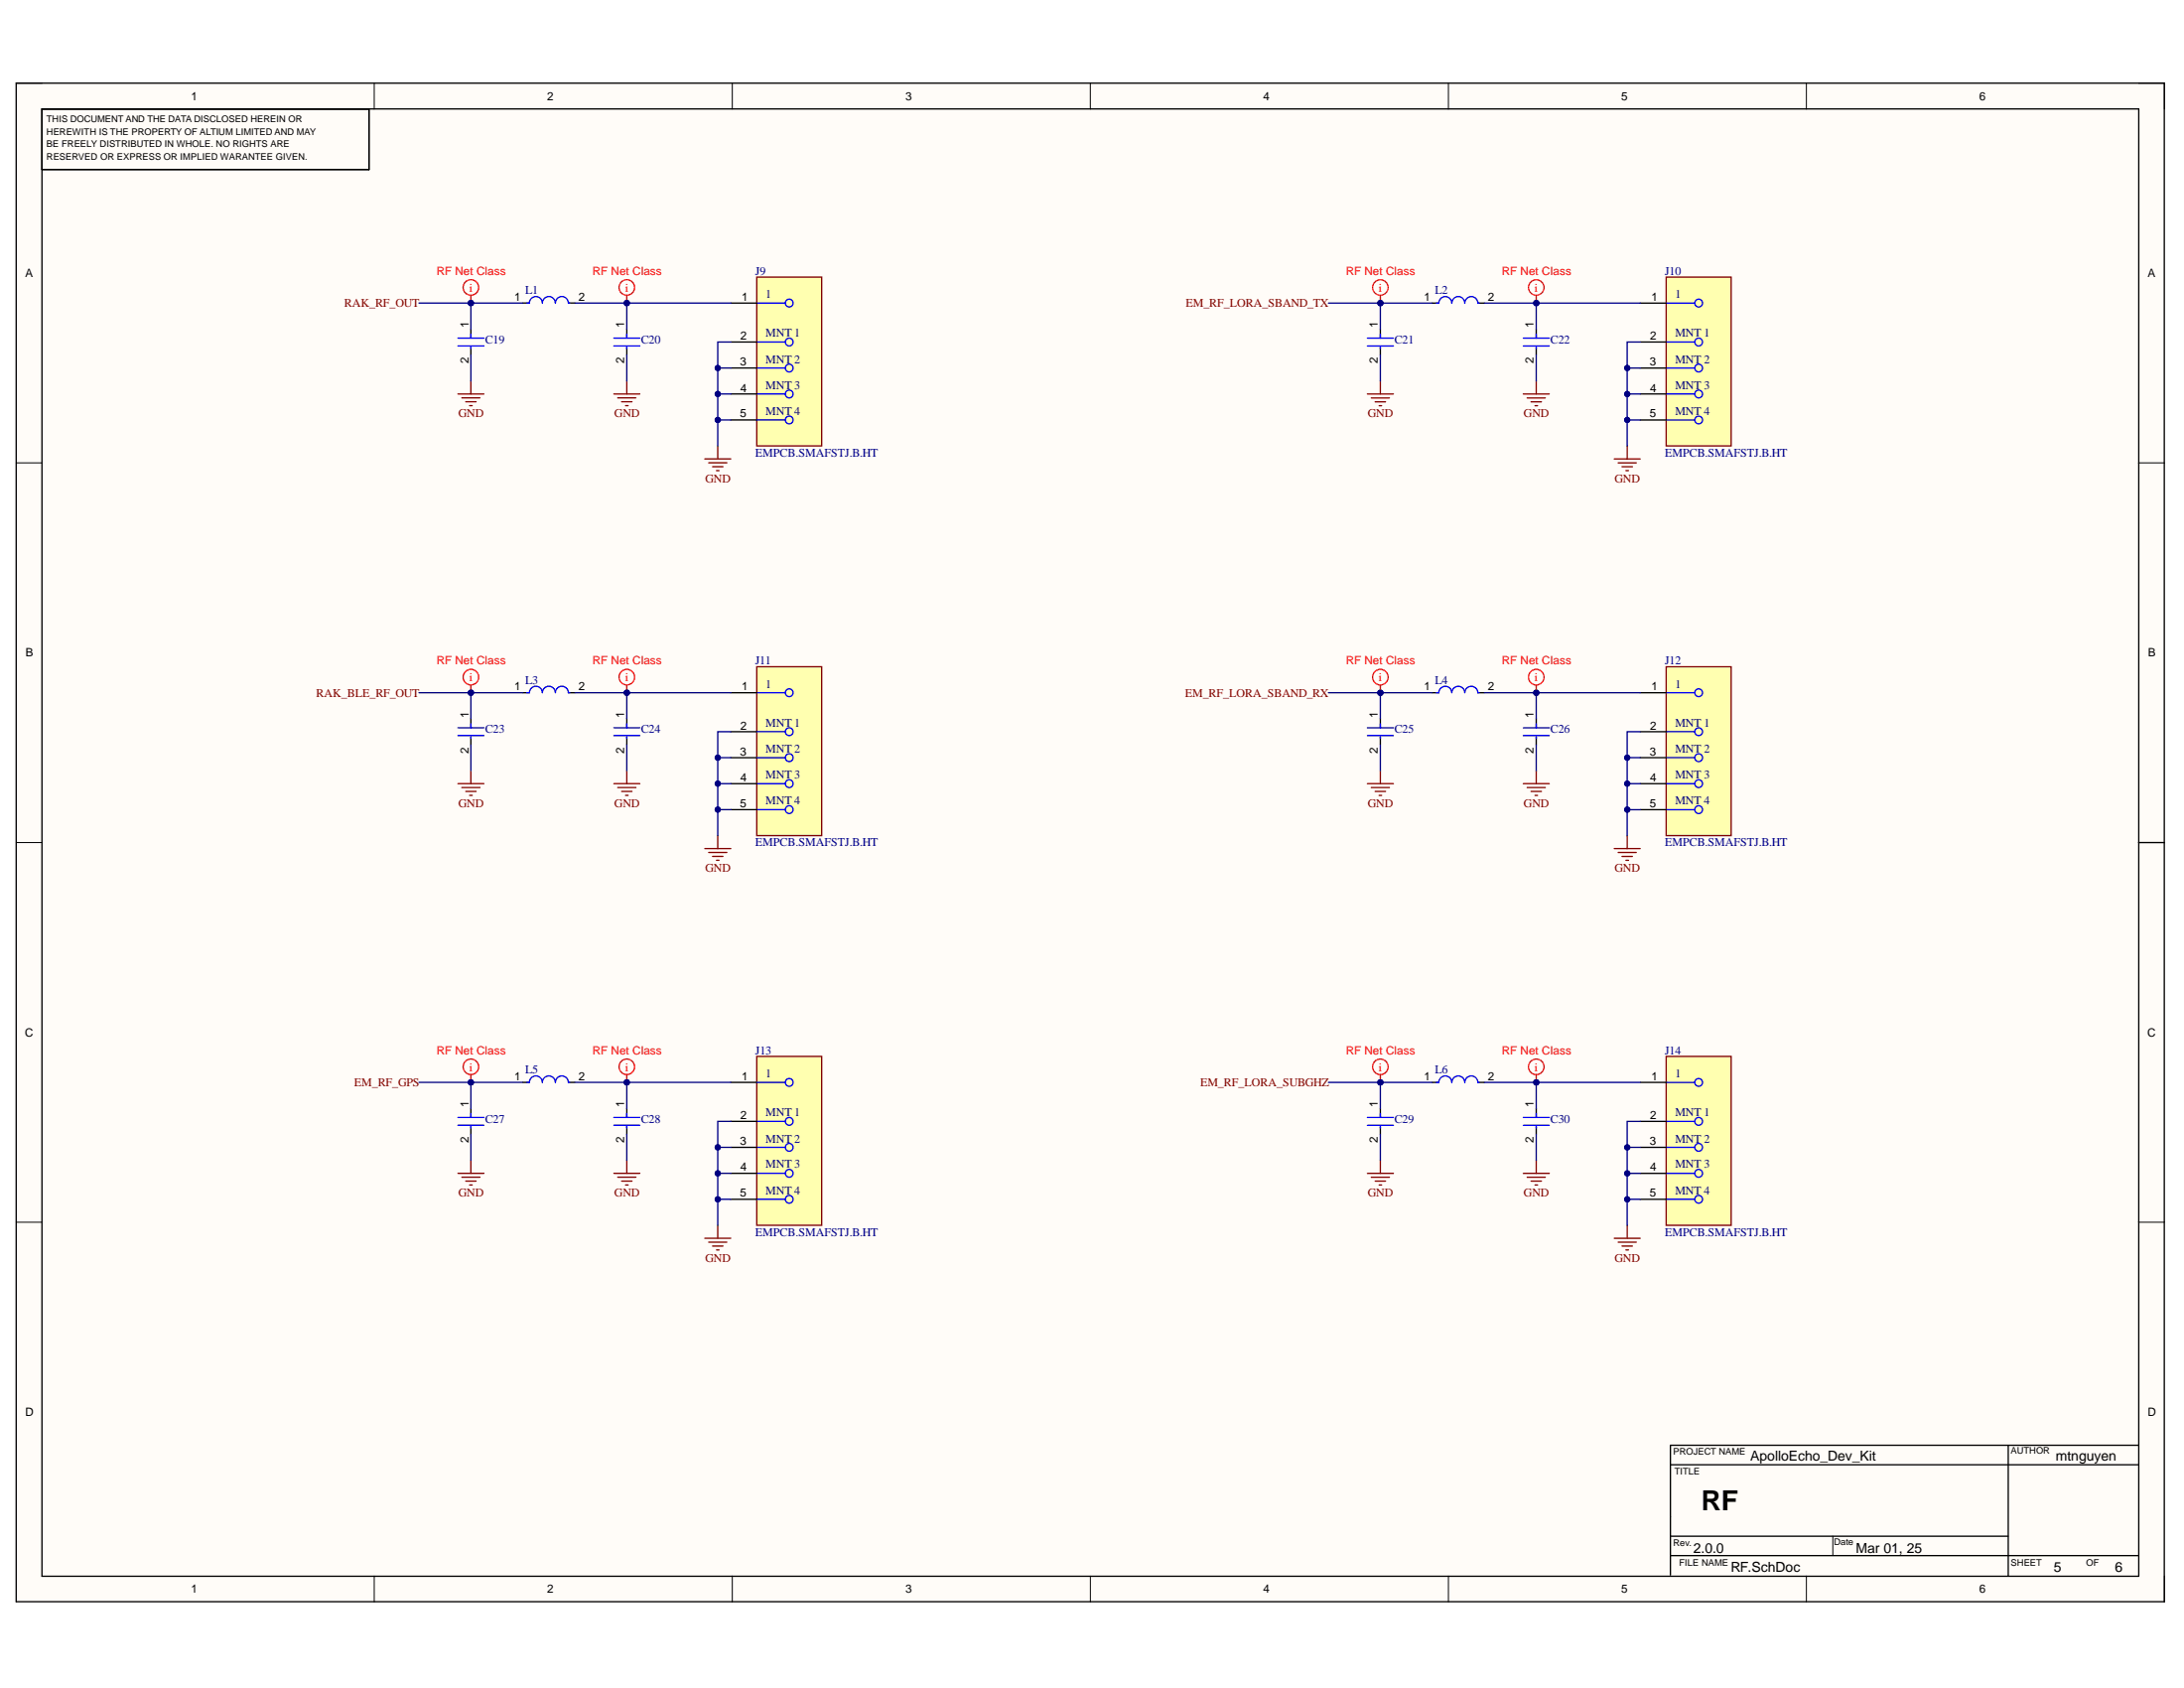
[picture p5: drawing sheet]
<svg xmlns="http://www.w3.org/2000/svg" width="279mm" height="216mm" viewBox="0 0 279 216" stroke-linecap="round" stroke-linejoin="round" font-family="sans-serif">
<g fill="#fffcf8">
<path d="M2.1 10.6h274.8v194.3h-274.8z" fill-rule="evenodd"/>
<path d="M5.4 14h268.2v187.6h-268.2z" fill-rule="evenodd"/>
</g>
<g fill="none" stroke="#000" stroke-width=".13">
<path d="M2.1 10.6h3.3M47.9 10.6v3.4M93.7 10.6v3.4M139.5 10.6v3.4M185.3 10.6v3.4M231.1 10.6v3.4M273.6 10.6h3.3v3.4M2.1 59.2h3.3M273.6 59.2h3.3M2.1 107.8h3.3M273.6 107.8h3.3M2.1 156.3h3.3"/>
<path d="M273.6 156.3h3.3M234.5 196.5v2.5M47.9 201.6v3.3M93.7 201.6v3.3M139.5 201.6v3.3M185.3 201.6v3.3M231.1 201.6v3.3M276.9 201.6v3.3"/>
</g>
<g fill="none" stroke="#000" stroke-width=".17">
<path d="M2.1 10.6h274.8v194.3h-274.8zM5.4 13.9h268.2v187.7h-268.2zM47.2 14v7.7h-41.8M66.9 38.8h.8M72.7 38.8h.8M60.2 42.1v1.1M60.2 44.4v1M80.2 42.1v1.1M80.2 44.4v1M273.6 107.8h3.3M213.7 199h59.8M213.7 187.3h59.8"/>
<path d="M213.7 196.5h43.2M256.9 184.9v16.7M273.5 184.9h-59.8v16.6"/>
</g>
<path d="M67.4 38.8h.3a.83 .83 0 0 1 .9-.9 .83 .83 0 0 1 .8 .9 .83 .83 0 0 1 .8-.9 .83 .83 0 0 1 .8 .9 .83 .83 0 0 1 .9-.9 .83 .83 0 0 1 .8 .9h.2M58.6 43.2h3.3M58.6 44.2h3.3M60.2 42.7v.5M60.2 44.4v.2M78.5 43.2h3.3M78.5 44.2h3.3M80.2 42.7v.5M80.2 44.4v.2" fill="none" stroke="#00f" stroke-width=".17"/>
<path d="M58.6 50.4h3.3M59.1 50.9h2.3M59.6 51.4h1.3M60.1 51.9h.3M60.2 48.7v1.7M78.5 50.4h3.3M79 50.9h2.4M79.5 51.4h1.4M80 51.9h.4M80.2 48.7v1.7" fill="none" stroke="#800000" stroke-width=".17"/>
<path d="M96.8 35.4h8.3v21.6h-8.3z" fill-rule="evenodd" fill="#ffffb0"/>
<path d="M96.8 35.4h8.3v21.6h-8.3zM90.2 58.7h3.3M90.7 59.2h2.3M91.2 59.7h1.3M91.8 57v1.7M91.7 60.2h.3" fill="none" stroke="#800000" stroke-width=".17"/>
<g fill="none" stroke="#00f" stroke-width=".17">
<path d="M96.8 38.8h3.7M96.8 43.7h3.7M96.8 47.1h3.7M96.8 50.4h3.7M96.8 53.7h3.7"/>
<circle cx="101" cy="38.8" r=".5"/>
<circle cx="101" cy="43.7" r=".5"/>
<circle cx="101" cy="53.7" r=".5"/>
<circle cx="101" cy="50.4" r=".5"/>
<circle cx="101" cy="47.1" r=".5"/>
</g>
<path d="M93.5 38.8h3.3M93.5 43.7h3.3M93.5 47.1h3.3M93.5 50.4h3.3M93.5 53.7h3.3" fill="none" stroke="#000" stroke-width=".17"/>
<path d="M60.2 38.8v3.3M60.2 45.4v3.3" fill="none" stroke="#000080" stroke-width=".17"/>
<circle cx="60.2" cy="38.8" r=".33" fill="#000080"/>
<circle cx="60.2" cy="38.8" r=".33" fill="none" stroke="#000080" stroke-width=".13"/>
<path d="M80.2 38.8v3.3" fill="none" stroke="#000080" stroke-width=".17"/>
<circle cx="80.2" cy="38.8" r=".33" fill="#000080"/>
<circle cx="80.2" cy="38.8" r=".33" fill="none" stroke="#000080" stroke-width=".13"/>
<path d="M80.2 45.4v3.3M93.5 43.7h-1.7v3.4" fill="none" stroke="#000080" stroke-width=".17"/>
<circle cx="91.8" cy="47.1" r=".33" fill="#000080"/>
<circle cx="91.8" cy="47.1" r=".33" fill="none" stroke="#000080" stroke-width=".13"/>
<path d="M91.8 53.7h1.7" fill="none" stroke="#000080" stroke-width=".17"/>
<circle cx="91.8" cy="53.7" r=".33" fill="#000080"/>
<circle cx="91.8" cy="53.7" r=".33" fill="none" stroke="#000080" stroke-width=".13"/>
<path d="M53.6 38.8h13.3" fill="none" stroke="#000080" stroke-width=".17"/>
<circle cx="60.2" cy="38.8" r=".33" fill="#000080"/>
<circle cx="60.2" cy="38.8" r=".33" fill="none" stroke="#000080" stroke-width=".13"/>
<path d="M73.5 38.8h20" fill="none" stroke="#000080" stroke-width=".17"/>
<circle cx="80.2" cy="38.8" r=".33" fill="#000080"/>
<circle cx="80.2" cy="38.8" r=".33" fill="none" stroke="#000080" stroke-width=".13"/>
<path d="M60.2 91.9v1.2M60.2 94.2v1M66.9 88.6h.8M72.7 88.6h.8M80.2 91.9v1.2M80.2 94.2v1" fill="none" stroke="#000" stroke-width=".17"/>
<path d="M58.6 93.1h3.3M58.6 94.1h3.3M60.2 92.6v.5M60.2 94.2v.2M67.4 88.6h.3a.83 .83 0 0 1 .9-.8 .83 .83 0 0 1 .8 .8 .83 .83 0 0 1 .8-.8 .83 .83 0 0 1 .9 .8 .83 .83 0 0 1 .8-.8 .83 .83 0 0 1 .8 .8h.2M78.5 93.1h3.4M78.5 94.1h3.4M80.2 92.6v.5M80.2 94.2v.2" fill="none" stroke="#00f" stroke-width=".17"/>
<path d="M60.2 98.6v1.6M80.2 98.6v1.6M58.6 100.2h3.3M59.1 100.7h2.3M59.6 101.2h1.3M60.1 101.7h.3M78.5 100.2h3.4M79 100.7h2.4M79.5 101.2h1.4M80 101.7h.4" fill="none" stroke="#800000" stroke-width=".17"/>
<path d="M96.8 85.3h8.3v21.6h-8.3z" fill-rule="evenodd" fill="#ffffb0"/>
<path d="M96.8 85.3h8.3v21.6h-8.3zM90.2 108.5h3.3M90.7 109h2.3M91.2 109.5h1.3M91.7 110h.3M91.8 106.9v1.6" fill="none" stroke="#800000" stroke-width=".17"/>
<g fill="none" stroke="#00f" stroke-width=".17">
<path d="M96.8 88.6h3.7M96.8 93.6h3.7M96.8 96.9h3.7M96.8 100.2h3.7M96.8 103.6h3.7"/>
<circle cx="101" cy="88.6" r=".5"/>
<circle cx="101" cy="93.6" r=".5"/>
<circle cx="101" cy="96.9" r=".5"/>
<circle cx="101" cy="103.6" r=".5"/>
<circle cx="101" cy="100.2" r=".5"/>
</g>
<path d="M93.5 88.6h3.3M93.5 93.6h3.3M93.5 96.9h3.3M93.5 100.2h3.3M93.5 103.6h3.3" fill="none" stroke="#000" stroke-width=".17"/>
<path d="M60.2 88.6v3.3M60.2 95.2v3.4" fill="none" stroke="#000080" stroke-width=".17"/>
<circle cx="60.2" cy="88.6" r=".33" fill="#000080"/>
<circle cx="60.2" cy="88.6" r=".33" fill="none" stroke="#000080" stroke-width=".13"/>
<path d="M80.2 88.6v3.3" fill="none" stroke="#000080" stroke-width=".17"/>
<circle cx="80.2" cy="88.6" r=".33" fill="#000080"/>
<circle cx="80.2" cy="88.6" r=".33" fill="none" stroke="#000080" stroke-width=".13"/>
<path d="M80.2 95.2v3.4M93.5 93.6h-1.7v3.3" fill="none" stroke="#000080" stroke-width=".17"/>
<circle cx="91.8" cy="96.9" r=".33" fill="#000080"/>
<circle cx="91.8" cy="96.9" r=".33" fill="none" stroke="#000080" stroke-width=".13"/>
<path d="M93.5 96.9h-1.7v3.3" fill="none" stroke="#000080" stroke-width=".17"/>
<circle cx="91.8" cy="96.9" r=".33" fill="#000080"/>
<circle cx="91.8" cy="96.9" r=".33" fill="none" stroke="#000080" stroke-width=".13"/>
<circle cx="91.8" cy="100.2" r=".33" fill="#000080"/>
<circle cx="91.8" cy="100.2" r=".33" fill="none" stroke="#000080" stroke-width=".13"/>
<path d="M93.5 100.2h-1.7v6.7" fill="none" stroke="#000080" stroke-width=".17"/>
<circle cx="91.8" cy="100.2" r=".33" fill="#000080"/>
<circle cx="91.8" cy="100.2" r=".33" fill="none" stroke="#000080" stroke-width=".13"/>
<circle cx="91.8" cy="103.6" r=".33" fill="#000080"/>
<circle cx="91.8" cy="103.6" r=".33" fill="none" stroke="#000080" stroke-width=".13"/>
<path d="M91.8 103.6h1.7" fill="none" stroke="#000080" stroke-width=".17"/>
<circle cx="91.8" cy="103.6" r=".33" fill="#000080"/>
<circle cx="91.8" cy="103.6" r=".33" fill="none" stroke="#000080" stroke-width=".13"/>
<path d="M53.6 88.6h13.3" fill="none" stroke="#000080" stroke-width=".17"/>
<circle cx="60.2" cy="88.6" r=".33" fill="#000080"/>
<circle cx="60.2" cy="88.6" r=".33" fill="none" stroke="#000080" stroke-width=".13"/>
<path d="M73.5 88.6h20" fill="none" stroke="#000080" stroke-width=".17"/>
<circle cx="80.2" cy="88.6" r=".33" fill="#000080"/>
<circle cx="80.2" cy="88.6" r=".33" fill="none" stroke="#000080" stroke-width=".13"/>
<path d="M66.9 138.4h.8M72.7 138.4h.8M60.2 141.8v1.1M60.2 144.1v1M80.2 141.8v1.1M80.2 144.1v1" fill="none" stroke="#000" stroke-width=".17"/>
<path d="M67.4 138.4h.3a.83 .83 0 0 1 .9-.8 .83 .83 0 0 1 .8 .8 .83 .83 0 0 1 .8-.8 .83 .83 0 0 1 .9 .8 .83 .83 0 0 1 .8-.8 .83 .83 0 0 1 .8 .8h.2M58.6 142.9h3.3M58.6 143.9h3.3M60.2 142.4v.5M60.2 144.1v.2M78.5 142.9h3.4M78.5 143.9h3.4M80.2 142.4v.5M80.2 144.1v.2" fill="none" stroke="#00f" stroke-width=".17"/>
<path d="M58.6 150.1h3.3M59.1 150.6h2.3M59.6 151.1h1.3M60.1 151.6h.3M60.2 148.4v1.7M78.5 150.1h3.4M79 150.6h2.4M79.5 151.1h1.4M80 151.6h.4M80.2 148.4v1.7" fill="none" stroke="#800000" stroke-width=".17"/>
<path d="M96.8 135.1h8.3v21.6h-8.3z" fill-rule="evenodd" fill="#ffffb0"/>
<path d="M96.8 135.1h8.3v21.6h-8.3zM90.2 158.4h3.3M90.7 158.9h2.3M91.2 159.4h1.3M91.7 159.9h.3M91.8 156.7v1.7" fill="none" stroke="#800000" stroke-width=".17"/>
<g fill="none" stroke="#00f" stroke-width=".17">
<path d="M96.8 138.4h3.7M96.8 143.4h3.7M96.8 146.7h3.7M96.8 150.1h3.7M96.8 153.4h3.7"/>
<circle cx="101" cy="138.4" r=".5"/>
<circle cx="101" cy="153.4" r=".5"/>
<circle cx="101" cy="143.4" r=".5"/>
<circle cx="101" cy="150.1" r=".5"/>
<circle cx="101" cy="146.7" r=".5"/>
</g>
<path d="M93.5 138.4h3.3M93.5 143.4h3.3M93.5 146.7h3.3M93.5 150.1h3.3M93.5 153.4h3.3" fill="none" stroke="#000" stroke-width=".17"/>
<path d="M60.2 138.4v3.4M60.2 145.1v3.3" fill="none" stroke="#000080" stroke-width=".17"/>
<circle cx="60.2" cy="138.4" r=".33" fill="#000080"/>
<circle cx="60.2" cy="138.4" r=".33" fill="none" stroke="#000080" stroke-width=".13"/>
<path d="M80.2 138.4v3.4" fill="none" stroke="#000080" stroke-width=".17"/>
<circle cx="80.2" cy="138.4" r=".33" fill="#000080"/>
<circle cx="80.2" cy="138.4" r=".33" fill="none" stroke="#000080" stroke-width=".13"/>
<path d="M80.2 145.1v3.3M93.5 143.4h-1.7v3.3" fill="none" stroke="#000080" stroke-width=".17"/>
<circle cx="91.8" cy="146.7" r=".33" fill="#000080"/>
<circle cx="91.8" cy="146.7" r=".33" fill="none" stroke="#000080" stroke-width=".13"/>
<path d="M93.5 146.7h-1.7v3.4" fill="none" stroke="#000080" stroke-width=".17"/>
<circle cx="91.8" cy="146.7" r=".33" fill="#000080"/>
<circle cx="91.8" cy="146.7" r=".33" fill="none" stroke="#000080" stroke-width=".13"/>
<circle cx="91.8" cy="150.1" r=".33" fill="#000080"/>
<circle cx="91.8" cy="150.1" r=".33" fill="none" stroke="#000080" stroke-width=".13"/>
<path d="M93.5 150.1h-1.7v6.6" fill="none" stroke="#000080" stroke-width=".17"/>
<circle cx="91.8" cy="150.1" r=".33" fill="#000080"/>
<circle cx="91.8" cy="150.1" r=".33" fill="none" stroke="#000080" stroke-width=".13"/>
<circle cx="91.8" cy="153.4" r=".33" fill="#000080"/>
<circle cx="91.8" cy="153.4" r=".33" fill="none" stroke="#000080" stroke-width=".13"/>
<path d="M91.8 153.4h1.7" fill="none" stroke="#000080" stroke-width=".17"/>
<circle cx="91.8" cy="153.4" r=".33" fill="#000080"/>
<circle cx="91.8" cy="153.4" r=".33" fill="none" stroke="#000080" stroke-width=".13"/>
<path d="M53.6 138.4h13.3" fill="none" stroke="#000080" stroke-width=".17"/>
<circle cx="60.2" cy="138.4" r=".33" fill="#000080"/>
<circle cx="60.2" cy="138.4" r=".33" fill="none" stroke="#000080" stroke-width=".13"/>
<path d="M73.5 138.4h20" fill="none" stroke="#000080" stroke-width=".17"/>
<circle cx="80.2" cy="138.4" r=".33" fill="#000080"/>
<circle cx="80.2" cy="138.4" r=".33" fill="none" stroke="#000080" stroke-width=".13"/>
<path d="M183.2 38.8h.9M189.1 38.8h.8M176.6 42.1v1.1M176.6 44.4v1M196.5 42.1v1.1M196.5 44.4v1" fill="none" stroke="#000" stroke-width=".17"/>
<path d="M183.7 38.8h.4a.83 .83 0 0 1 .8-.9 .83 .83 0 0 1 .8 .9 .83 .83 0 0 1 .9-.9 .83 .83 0 0 1 .8 .9 .83 .83 0 0 1 .8-.9 .83 .83 0 0 1 .9 .9h.1M174.9 43.2h3.4M174.9 44.3h3.4M176.6 42.8v.4M176.6 44.4v.2M194.9 43.2h3.3M194.9 44.3h3.3M196.5 42.8v.4M196.5 44.4v.2" fill="none" stroke="#00f" stroke-width=".17"/>
<path d="M174.9 50.4h3.4M175.4 50.9h2.4M175.9 51.4h1.4M176.4 51.9h.4M176.6 48.7v1.7M194.9 50.4h3.3M195.4 50.9h2.3M195.9 51.4h1.3M196.4 51.9h.3M196.5 48.7v1.7" fill="none" stroke="#800000" stroke-width=".17"/>
<path d="M213.2 35.4h8.3v21.6h-8.3z" fill-rule="evenodd" fill="#ffffb0"/>
<path d="M213.2 35.4h8.3v21.6h-8.3zM206.5 58.7h3.3M207 59.2h2.3M207.5 59.7h1.3M208.2 57v1.7M208 60.2h.3" fill="none" stroke="#800000" stroke-width=".17"/>
<g fill="none" stroke="#00f" stroke-width=".17">
<path d="M213.2 38.8h3.6M213.2 43.7h3.6M213.2 47.1h3.6M213.2 50.4h3.6M213.2 53.7h3.6"/>
<circle cx="217.3" cy="38.8" r=".5"/>
<circle cx="217.3" cy="53.7" r=".5"/>
<circle cx="217.3" cy="47.1" r=".5"/>
<circle cx="217.3" cy="43.7" r=".5"/>
<circle cx="217.3" cy="50.4" r=".5"/>
</g>
<path d="M209.8 38.8h3.4M209.8 43.7h3.4M209.8 47.1h3.4M209.8 50.4h3.4M209.8 53.7h3.4" fill="none" stroke="#000" stroke-width=".17"/>
<path d="M176.6 38.8v3.3M176.6 45.4v3.3" fill="none" stroke="#000080" stroke-width=".17"/>
<circle cx="176.6" cy="38.8" r=".33" fill="#000080"/>
<circle cx="176.6" cy="38.8" r=".33" fill="none" stroke="#000080" stroke-width=".13"/>
<path d="M196.5 38.8v3.3" fill="none" stroke="#000080" stroke-width=".17"/>
<circle cx="196.5" cy="38.8" r=".33" fill="#000080"/>
<circle cx="196.5" cy="38.8" r=".33" fill="none" stroke="#000080" stroke-width=".13"/>
<path d="M196.5 45.4v3.3M209.8 43.7h-1.6v3.4" fill="none" stroke="#000080" stroke-width=".17"/>
<circle cx="208.2" cy="47.1" r=".33" fill="#000080"/>
<circle cx="208.2" cy="47.1" r=".33" fill="none" stroke="#000080" stroke-width=".13"/>
<path d="M209.8 47.1h-1.6v3.3" fill="none" stroke="#000080" stroke-width=".17"/>
<circle cx="208.2" cy="47.1" r=".33" fill="#000080"/>
<circle cx="208.2" cy="47.1" r=".33" fill="none" stroke="#000080" stroke-width=".13"/>
<circle cx="208.2" cy="50.4" r=".33" fill="#000080"/>
<circle cx="208.2" cy="50.4" r=".33" fill="none" stroke="#000080" stroke-width=".13"/>
<path d="M209.8 50.4h-1.6v6.6" fill="none" stroke="#000080" stroke-width=".17"/>
<circle cx="208.2" cy="50.4" r=".33" fill="#000080"/>
<circle cx="208.2" cy="50.4" r=".33" fill="none" stroke="#000080" stroke-width=".13"/>
<circle cx="208.2" cy="53.7" r=".33" fill="#000080"/>
<circle cx="208.2" cy="53.7" r=".33" fill="none" stroke="#000080" stroke-width=".13"/>
<path d="M208.2 53.7h1.6" fill="none" stroke="#000080" stroke-width=".17"/>
<circle cx="208.2" cy="53.7" r=".33" fill="#000080"/>
<circle cx="208.2" cy="53.7" r=".33" fill="none" stroke="#000080" stroke-width=".13"/>
<path d="M189.9 38.8h19.9" fill="none" stroke="#000080" stroke-width=".17"/>
<circle cx="196.5" cy="38.8" r=".33" fill="#000080"/>
<circle cx="196.5" cy="38.8" r=".33" fill="none" stroke="#000080" stroke-width=".13"/>
<path d="M176.6 91.9v1.2M176.6 94.3v.9M183.2 88.6h.9M189.1 88.6h.8M196.5 91.9v1.2M196.5 94.3v.9" fill="none" stroke="#000" stroke-width=".17"/>
<path d="M174.9 93.1h3.4M174.9 94.1h3.4M176.6 92.6v.5M176.6 94.3v.1M183.7 88.6h.4a.83 .83 0 0 1 .8-.8 .83 .83 0 0 1 .8 .8 .83 .83 0 0 1 .9-.8 .83 .83 0 0 1 .8 .8 .84 .84 0 0 1 .8-.8 .84 .84 0 0 1 .9 .8h.1M194.9 93.1h3.3M194.9 94.1h3.3M196.5 92.6v.5M196.5 94.3v.1" fill="none" stroke="#00f" stroke-width=".17"/>
<path d="M176.6 98.6v1.6M196.5 98.6v1.6M174.9 100.2h3.4M175.4 100.7h2.4M175.9 101.2h1.4M176.4 101.7h.4M194.9 100.2h3.3M195.4 100.7h2.3M195.9 101.2h1.3M196.4 101.7h.3" fill="none" stroke="#800000" stroke-width=".17"/>
<path d="M213.2 85.3h8.3v21.6h-8.3z" fill-rule="evenodd" fill="#ffffb0"/>
<path d="M213.2 85.3h8.3v21.6h-8.3zM206.5 108.5h3.3M207 109h2.3M207.5 109.5h1.3M208 110h.3M208.2 106.9v1.6" fill="none" stroke="#800000" stroke-width=".17"/>
<g fill="none" stroke="#00f" stroke-width=".17">
<path d="M213.2 88.6h3.6M213.2 93.6h3.6M213.2 96.9h3.6M213.2 100.2h3.6M213.2 103.6h3.6"/>
<circle cx="217.3" cy="93.6" r=".5"/>
<circle cx="217.3" cy="88.6" r=".5"/>
<circle cx="217.3" cy="96.9" r=".5"/>
<circle cx="217.3" cy="100.2" r=".5"/>
<circle cx="217.3" cy="103.6" r=".5"/>
</g>
<path d="M209.8 88.6h3.4M209.8 93.6h3.4M209.8 96.9h3.4M209.8 100.2h3.4M209.8 103.6h3.4" fill="none" stroke="#000" stroke-width=".17"/>
<path d="M176.6 88.6v3.3M176.6 95.2v3.4" fill="none" stroke="#000080" stroke-width=".17"/>
<circle cx="176.6" cy="88.6" r=".33" fill="#000080"/>
<circle cx="176.6" cy="88.6" r=".33" fill="none" stroke="#000080" stroke-width=".13"/>
<path d="M196.5 88.6v3.3" fill="none" stroke="#000080" stroke-width=".17"/>
<circle cx="196.5" cy="88.6" r=".33" fill="#000080"/>
<circle cx="196.5" cy="88.6" r=".33" fill="none" stroke="#000080" stroke-width=".13"/>
<path d="M196.5 95.2v3.4M209.8 93.6h-1.6v3.3" fill="none" stroke="#000080" stroke-width=".17"/>
<circle cx="208.2" cy="96.9" r=".33" fill="#000080"/>
<circle cx="208.2" cy="96.9" r=".33" fill="none" stroke="#000080" stroke-width=".13"/>
<path d="M209.8 96.9h-1.6v3.3" fill="none" stroke="#000080" stroke-width=".17"/>
<circle cx="208.2" cy="96.9" r=".33" fill="#000080"/>
<circle cx="208.2" cy="96.9" r=".33" fill="none" stroke="#000080" stroke-width=".13"/>
<circle cx="208.2" cy="100.2" r=".33" fill="#000080"/>
<circle cx="208.2" cy="100.2" r=".33" fill="none" stroke="#000080" stroke-width=".13"/>
<path d="M209.8 100.2h-1.6v6.7" fill="none" stroke="#000080" stroke-width=".17"/>
<circle cx="208.2" cy="100.2" r=".33" fill="#000080"/>
<circle cx="208.2" cy="100.2" r=".33" fill="none" stroke="#000080" stroke-width=".13"/>
<circle cx="208.2" cy="103.6" r=".33" fill="#000080"/>
<circle cx="208.2" cy="103.6" r=".33" fill="none" stroke="#000080" stroke-width=".13"/>
<path d="M208.2 103.6h1.6" fill="none" stroke="#000080" stroke-width=".17"/>
<circle cx="208.2" cy="103.6" r=".33" fill="#000080"/>
<circle cx="208.2" cy="103.6" r=".33" fill="none" stroke="#000080" stroke-width=".13"/>
<path d="M169.9 88.6h13.3" fill="none" stroke="#000080" stroke-width=".17"/>
<circle cx="176.6" cy="88.6" r=".33" fill="#000080"/>
<circle cx="176.6" cy="88.6" r=".33" fill="none" stroke="#000080" stroke-width=".13"/>
<path d="M189.9 88.6h19.9" fill="none" stroke="#000080" stroke-width=".17"/>
<circle cx="196.5" cy="88.6" r=".33" fill="#000080"/>
<circle cx="196.5" cy="88.6" r=".33" fill="none" stroke="#000080" stroke-width=".13"/>
<path d="M183.2 138.4h.9M189.1 138.4h.8M176.6 141.8v1.1M176.6 144.1v1M196.5 141.8v1.1M196.5 144.1v1" fill="none" stroke="#000" stroke-width=".17"/>
<path d="M183.7 138.4h.4a.83 .83 0 0 1 .8-.8 .83 .83 0 0 1 .8 .8 .83 .83 0 0 1 .9-.8 .83 .83 0 0 1 .8 .8 .83 .83 0 0 1 .8-.8 .83 .83 0 0 1 .9 .8h.1M174.9 142.9h3.4M174.9 143.9h3.4M176.6 142.4v.5M176.6 144.1v.2M194.9 142.9h3.3M194.9 143.9h3.3M196.5 142.4v.5M196.5 144.1v.2" fill="none" stroke="#00f" stroke-width=".17"/>
<path d="M174.9 150.1h3.4M175.4 150.6h2.4M175.9 151.1h1.4M176.4 151.6h.4M176.6 148.4v1.7M194.9 150.1h3.3M195.4 150.6h2.3M195.9 151.1h1.3M196.4 151.6h.3M196.5 148.4v1.7" fill="none" stroke="#800000" stroke-width=".17"/>
<path d="M213.2 135.1h8.3v21.6h-8.3z" fill-rule="evenodd" fill="#ffffb0"/>
<path d="M213.2 135.1h8.3v21.6h-8.3zM206.5 158.4h3.3M207 158.9h2.3M207.5 159.4h1.3M208 159.9h.3M208.2 156.7v1.7" fill="none" stroke="#800000" stroke-width=".17"/>
<g fill="none" stroke="#00f" stroke-width=".17">
<path d="M213.2 138.4h3.6M213.2 143.4h3.6M213.2 146.7h3.6M213.2 150.1h3.6M213.2 153.4h3.6"/>
<circle cx="217.3" cy="138.4" r=".5"/>
<circle cx="217.3" cy="153.4" r=".5"/>
<circle cx="217.3" cy="146.7" r=".5"/>
<circle cx="217.3" cy="143.4" r=".5"/>
<circle cx="217.3" cy="150.1" r=".5"/>
</g>
<path d="M209.8 138.4h3.4M209.8 143.4h3.4M209.8 146.7h3.4M209.8 150.1h3.4M209.8 153.4h3.4" fill="none" stroke="#000" stroke-width=".17"/>
<path d="M176.6 138.4v3.4M176.6 145.1v3.3" fill="none" stroke="#000080" stroke-width=".17"/>
<circle cx="176.6" cy="138.4" r=".33" fill="#000080"/>
<circle cx="176.6" cy="138.4" r=".33" fill="none" stroke="#000080" stroke-width=".13"/>
<path d="M196.5 138.4v3.4" fill="none" stroke="#000080" stroke-width=".17"/>
<circle cx="196.5" cy="138.4" r=".33" fill="#000080"/>
<circle cx="196.5" cy="138.4" r=".33" fill="none" stroke="#000080" stroke-width=".13"/>
<path d="M196.5 145.1v3.3M209.8 143.4h-1.6v3.3" fill="none" stroke="#000080" stroke-width=".17"/>
<circle cx="208.2" cy="146.8" r=".33" fill="#000080"/>
<circle cx="208.2" cy="146.8" r=".33" fill="none" stroke="#000080" stroke-width=".13"/>
<path d="M209.8 146.7h-1.6v3.4" fill="none" stroke="#000080" stroke-width=".17"/>
<circle cx="208.2" cy="146.8" r=".33" fill="#000080"/>
<circle cx="208.2" cy="146.8" r=".33" fill="none" stroke="#000080" stroke-width=".13"/>
<circle cx="208.2" cy="150.1" r=".33" fill="#000080"/>
<circle cx="208.2" cy="150.1" r=".33" fill="none" stroke="#000080" stroke-width=".13"/>
<path d="M209.8 150.1h-1.6v6.6" fill="none" stroke="#000080" stroke-width=".17"/>
<circle cx="208.2" cy="150.1" r=".33" fill="#000080"/>
<circle cx="208.2" cy="150.1" r=".33" fill="none" stroke="#000080" stroke-width=".13"/>
<circle cx="208.2" cy="153.4" r=".33" fill="#000080"/>
<circle cx="208.2" cy="153.4" r=".33" fill="none" stroke="#000080" stroke-width=".13"/>
<path d="M208.2 153.4h1.6" fill="none" stroke="#000080" stroke-width=".17"/>
<circle cx="208.2" cy="153.4" r=".33" fill="#000080"/>
<circle cx="208.2" cy="153.4" r=".33" fill="none" stroke="#000080" stroke-width=".13"/>
<path d="M169.9 138.4h13.3" fill="none" stroke="#000080" stroke-width=".17"/>
<circle cx="176.6" cy="138.4" r=".33" fill="#000080"/>
<circle cx="176.6" cy="138.4" r=".33" fill="none" stroke="#000080" stroke-width=".13"/>
<path d="M189.9 138.4h19.9" fill="none" stroke="#000080" stroke-width=".17"/>
<circle cx="196.5" cy="138.4" r=".33" fill="#000080"/>
<circle cx="196.5" cy="138.4" r=".33" fill="none" stroke="#000080" stroke-width=".13"/>
<path d="M93.5 50.4h-1.7v6.6" fill="none" stroke="#000080" stroke-width=".17"/>
<circle cx="91.8" cy="50.4" r=".33" fill="#000080"/>
<circle cx="91.8" cy="50.4" r=".33" fill="none" stroke="#000080" stroke-width=".13"/>
<circle cx="91.8" cy="53.7" r=".33" fill="#000080"/>
<circle cx="91.8" cy="53.7" r=".33" fill="none" stroke="#000080" stroke-width=".13"/>
<path d="M93.5 47.1h-1.7v3.3" fill="none" stroke="#000080" stroke-width=".17"/>
<circle cx="91.8" cy="47.1" r=".33" fill="#000080"/>
<circle cx="91.8" cy="47.1" r=".33" fill="none" stroke="#000080" stroke-width=".13"/>
<circle cx="91.8" cy="50.4" r=".33" fill="#000080"/>
<circle cx="91.8" cy="50.4" r=".33" fill="none" stroke="#000080" stroke-width=".13"/>
<path d="M169.9 38.8h13.3" fill="none" stroke="#000080" stroke-width=".17"/>
<circle cx="176.6" cy="38.8" r=".33" fill="#000080"/>
<circle cx="176.6" cy="38.8" r=".33" fill="none" stroke="#000080" stroke-width=".13"/>
<g fill="none" stroke="#f00" stroke-width=".17">
<path d="M60.2 37.8v1"/>
<circle cx="60.2" cy="36.8" r="1"/>
</g>
<circle cx="60.2" cy="38.8" r=".33" fill="#000080"/>
<circle cx="60.2" cy="38.8" r=".33" fill="none" stroke="#000080" stroke-width=".13"/>
<g fill="none" stroke="#f00" stroke-width=".17">
<path d="M80.2 37.8v1"/>
<circle cx="80.2" cy="36.8" r="1"/>
</g>
<circle cx="80.2" cy="38.8" r=".33" fill="#000080"/>
<circle cx="80.2" cy="38.8" r=".33" fill="none" stroke="#000080" stroke-width=".13"/>
<g fill="none" stroke="#f00" stroke-width=".17">
<path d="M60.2 87.6v1"/>
<circle cx="60.2" cy="86.6" r="1"/>
</g>
<circle cx="60.2" cy="88.6" r=".33" fill="#000080"/>
<circle cx="60.2" cy="88.6" r=".33" fill="none" stroke="#000080" stroke-width=".13"/>
<g fill="none" stroke="#f00" stroke-width=".17">
<path d="M80.2 87.6v1"/>
<circle cx="80.2" cy="86.6" r="1"/>
</g>
<circle cx="80.2" cy="88.6" r=".33" fill="#000080"/>
<circle cx="80.2" cy="88.6" r=".33" fill="none" stroke="#000080" stroke-width=".13"/>
<g fill="none" stroke="#f00" stroke-width=".17">
<path d="M60.2 137.4v1"/>
<circle cx="60.2" cy="136.4" r="1"/>
</g>
<circle cx="60.2" cy="138.4" r=".33" fill="#000080"/>
<circle cx="60.2" cy="138.4" r=".33" fill="none" stroke="#000080" stroke-width=".13"/>
<g fill="none" stroke="#f00" stroke-width=".17">
<path d="M80.2 137.4v1"/>
<circle cx="80.2" cy="136.4" r="1"/>
</g>
<circle cx="80.2" cy="138.4" r=".33" fill="#000080"/>
<circle cx="80.2" cy="138.4" r=".33" fill="none" stroke="#000080" stroke-width=".13"/>
<g fill="none" stroke="#f00" stroke-width=".17">
<path d="M176.6 137.5v.9"/>
<circle cx="176.6" cy="136.5" r="1"/>
</g>
<circle cx="176.6" cy="138.4" r=".33" fill="#000080"/>
<circle cx="176.6" cy="138.4" r=".33" fill="none" stroke="#000080" stroke-width=".13"/>
<g fill="none" stroke="#f00" stroke-width=".17">
<path d="M196.5 137.5v.9"/>
<circle cx="196.5" cy="136.5" r="1"/>
</g>
<circle cx="196.5" cy="138.4" r=".33" fill="#000080"/>
<circle cx="196.5" cy="138.4" r=".33" fill="none" stroke="#000080" stroke-width=".13"/>
<g fill="none" stroke="#f00" stroke-width=".17">
<path d="M176.6 87.6v1"/>
<circle cx="176.6" cy="86.6" r="1"/>
</g>
<circle cx="176.6" cy="88.6" r=".33" fill="#000080"/>
<circle cx="176.6" cy="88.6" r=".33" fill="none" stroke="#000080" stroke-width=".13"/>
<g fill="none" stroke="#f00" stroke-width=".17">
<path d="M196.5 87.6v1"/>
<circle cx="196.5" cy="86.6" r="1"/>
</g>
<circle cx="196.5" cy="88.6" r=".33" fill="#000080"/>
<circle cx="196.5" cy="88.6" r=".33" fill="none" stroke="#000080" stroke-width=".13"/>
<g fill="none" stroke="#f00" stroke-width=".17">
<path d="M176.6 37.8v1"/>
<circle cx="176.6" cy="36.8" r="1"/>
</g>
<circle cx="176.6" cy="38.8" r=".33" fill="#000080"/>
<circle cx="176.6" cy="38.8" r=".33" fill="none" stroke="#000080" stroke-width=".13"/>
<g fill="none" stroke="#f00" stroke-width=".17">
<path d="M196.5 37.8v1"/>
<circle cx="196.5" cy="36.8" r="1"/>
</g>
<circle cx="196.5" cy="38.8" r=".33" fill="#000080"/>
<circle cx="196.5" cy="38.8" r=".33" fill="none" stroke="#000080" stroke-width=".13"/>
<text font-size="3.5" x="217.6" y="193.1">RF</text>
<g font-size="1.8">
<text x="223.9" y="186.8">ApolloEcho_Dev_Kit</text>
<text x="263" y="186.8">mtnguyen</text>
<text x="216.6" y="198.6">2.0.0</text>
<text x="221.4" y="201.1">RF.SchDoc</text>
<text x="237.4" y="198.6">Mar 01, 25</text>
<text x="262.7" y="201.1">5</text>
<text x="270.6" y="201.1">6</text>
</g>
<g font-size="1.5">
<text x="24.4" y="12.8">1</text>
<text x="70" y="12.8">2</text>
<text x="115.8" y="12.8">3</text>
<text x="161.6" y="12.8">4</text>
<text x="207.4" y="12.8">5</text>
<text x="253.2" y="12.8">6</text>
<text x="3.3" y="35.4">A</text>
<text x="274.8" y="35.4">A</text>
<text x="59.9" y="41.9" transform="rotate(-90 59.9 41.9)">1</text>
<text x="65.8" y="38.5">1</text>
<text x="74" y="38.5">2</text>
<text x="79.9" y="41.9" transform="rotate(-90 79.9 41.9)">1</text>
<text x="94.9" y="38.5">1</text>
<text x="176.3" y="41.9" transform="rotate(-90 176.3 41.9)">1</text>
<text x="182.2" y="38.5">1</text>
<text x="190.4" y="38.5">2</text>
<text x="196.2" y="41.9" transform="rotate(-90 196.2 41.9)">1</text>
<text x="211.3" y="38.5">1</text>
<text x="59.9" y="46.5" transform="rotate(-90 59.9 46.5)">2</text>
<text x="79.9" y="46.5" transform="rotate(-90 79.9 46.5)">2</text>
<text x="94.7" y="46.8">3</text>
<text x="94.7" y="43.4">2</text>
<text x="176.3" y="46.5" transform="rotate(-90 176.3 46.5)">2</text>
<text x="196.2" y="46.5" transform="rotate(-90 196.2 46.5)">2</text>
<text x="211" y="46.8">3</text>
<text x="211.1" y="43.4">2</text>
<text x="94.7" y="53.4">5</text>
<text x="94.7" y="50.1">4</text>
<text x="211" y="53.4">5</text>
<text x="211.1" y="50.1">4</text>
<text x="3.3" y="84">B</text>
<text x="274.8" y="84">B</text>
<text x="65.8" y="88.3">1</text>
<text x="74" y="88.3">2</text>
<text x="94.9" y="88.3">1</text>
<text x="182.2" y="88.3">1</text>
<text x="190.4" y="88.3">2</text>
<text x="211.3" y="88.3">1</text>
<text x="59.9" y="91.8" transform="rotate(-90 59.9 91.8)">1</text>
<text x="79.9" y="91.8" transform="rotate(-90 79.9 91.8)">1</text>
<text x="94.7" y="93.3">2</text>
<text x="176.3" y="91.8" transform="rotate(-90 176.3 91.8)">1</text>
<text x="196.2" y="91.8" transform="rotate(-90 196.2 91.8)">1</text>
<text x="211.1" y="93.3">2</text>
<text x="59.9" y="96.3" transform="rotate(-90 59.9 96.3)">2</text>
<text x="79.9" y="96.3" transform="rotate(-90 79.9 96.3)">2</text>
<text x="94.7" y="96.6">3</text>
<text x="94.7" y="99.9">4</text>
<text x="176.3" y="96.3" transform="rotate(-90 176.3 96.3)">2</text>
<text x="196.2" y="96.3" transform="rotate(-90 196.2 96.3)">2</text>
<text x="211" y="96.6">3</text>
<text x="211.1" y="99.9">4</text>
<text x="94.7" y="103.3">5</text>
<text x="211" y="103.3">5</text>
<text x="3.2" y="132.6">C</text>
<text x="274.7" y="132.6">C</text>
<text x="59.9" y="141.6" transform="rotate(-90 59.9 141.6)">1</text>
<text x="65.8" y="138.1">1</text>
<text x="74" y="138.1">2</text>
<text x="79.9" y="141.6" transform="rotate(-90 79.9 141.6)">1</text>
<text x="94.7" y="143.1">2</text>
<text x="94.9" y="138.1">1</text>
<text x="176.3" y="141.6" transform="rotate(-90 176.3 141.6)">1</text>
<text x="182.2" y="138.1">1</text>
<text x="190.4" y="138.1">2</text>
<text x="196.2" y="141.6" transform="rotate(-90 196.2 141.6)">1</text>
<text x="211.1" y="143.1">2</text>
<text x="211.3" y="138.1">1</text>
<text x="59.9" y="146.2" transform="rotate(-90 59.9 146.2)">2</text>
<text x="79.9" y="146.2" transform="rotate(-90 79.9 146.2)">2</text>
<text x="94.7" y="146.5">3</text>
<text x="94.7" y="149.8">4</text>
<text x="176.3" y="146.2" transform="rotate(-90 176.3 146.2)">2</text>
<text x="196.2" y="146.2" transform="rotate(-90 196.2 146.2)">2</text>
<text x="211" y="146.5">3</text>
<text x="211.1" y="149.8">4</text>
<text x="94.7" y="153.1">5</text>
<text x="211" y="153.1">5</text>
<text x="3.3" y="181.1">D</text>
<text x="274.8" y="181.1">D</text>
<text x="24.4" y="203.8">1</text>
<text x="70" y="203.8">2</text>
<text x="115.8" y="203.8">3</text>
<text x="161.6" y="203.8">4</text>
<text x="207.4" y="203.8">5</text>
<text x="253.2" y="203.8">6</text>
</g>
<g font-size="1.5" fill="#f00">
<text x="55.8" y="35.1">RF Net Class</text>
<text x="75.8" y="35.1">RF Net Class</text>
<text x="172.2" y="35.1">RF Net Class</text>
<text x="192.1" y="35.1">RF Net Class</text>
<text x="60" y="37.3">i</text>
<text x="80" y="37.3">i</text>
<text x="176.4" y="37.3">i</text>
<text x="196.3" y="37.3">i</text>
<text x="55.8" y="85">RF Net Class</text>
<text x="60" y="87.1">i</text>
<text x="75.8" y="85">RF Net Class</text>
<text x="80" y="87.1">i</text>
<text x="172.2" y="85">RF Net Class</text>
<text x="176.4" y="87.1">i</text>
<text x="192.1" y="85">RF Net Class</text>
<text x="196.3" y="87.1">i</text>
<text x="55.8" y="134.8">RF Net Class</text>
<text x="60" y="137">i</text>
<text x="75.8" y="134.8">RF Net Class</text>
<text x="80" y="137">i</text>
<text x="172.2" y="134.8">RF Net Class</text>
<text x="176.4" y="137">i</text>
<text x="192.1" y="134.8">RF Net Class</text>
<text x="196.3" y="137">i</text>
</g>
<g font-size="1.5" fill="#000080">
<text x="96.6" y="35.1">J9</text>
<text x="213" y="35.1">J10</text>
<text x="67.2" y="37.6">L1</text>
<text x="98" y="38.1">1</text>
<text x="183.6" y="37.6">L2</text>
<text x="214.3" y="38.1">1</text>
<text x="62.1" y="43.9">C19</text>
<text x="82" y="43.9">C20</text>
<text x="98" y="43.1">MNT 1</text>
<text x="98" y="46.4">MNT 2</text>
<text x="178.4" y="43.9">C21</text>
<text x="198.4" y="43.9">C22</text>
<text x="214.3" y="43.1">MNT 1</text>
<text x="214.3" y="46.4">MNT 2</text>
<text x="98" y="49.8">MNT 3</text>
<text x="98" y="53.1">MNT 4</text>
<text x="214.3" y="49.8">MNT 3</text>
<text x="214.3" y="53.1">MNT 4</text>
<text x="96.6" y="58.4">EMPCB.SMAFSTJ.B.HT</text>
<text x="213" y="58.4">EMPCB.SMAFSTJ.B.HT</text>
<text x="67.2" y="87.5">L3</text>
<text x="96.6" y="85">J11</text>
<text x="98" y="88">1</text>
<text x="183.6" y="87.5">L4</text>
<text x="213" y="85">J12</text>
<text x="214.3" y="88">1</text>
<text x="62.1" y="93.8">C23</text>
<text x="82" y="93.8">C24</text>
<text x="98" y="93">MNT 1</text>
<text x="178.4" y="93.8">C25</text>
<text x="198.4" y="93.8">C26</text>
<text x="214.3" y="93">MNT 1</text>
<text x="98" y="96.3">MNT 2</text>
<text x="98" y="99.6">MNT 3</text>
<text x="214.3" y="96.3">MNT 2</text>
<text x="214.3" y="99.6">MNT 3</text>
<text x="98" y="102.9">MNT 4</text>
<text x="214.3" y="102.9">MNT 4</text>
<text x="96.6" y="108.3">EMPCB.SMAFSTJ.B.HT</text>
<text x="213" y="108.3">EMPCB.SMAFSTJ.B.HT</text>
<text x="67.2" y="137.3">L5</text>
<text x="96.6" y="134.8">J13</text>
<text x="98" y="137.8">1</text>
<text x="183.6" y="137.3">L6</text>
<text x="213" y="134.8">J14</text>
<text x="214.3" y="137.8">1</text>
<text x="62.1" y="143.6">C27</text>
<text x="82" y="143.6">C28</text>
<text x="98" y="142.8">MNT 1</text>
<text x="178.4" y="143.6">C29</text>
<text x="198.4" y="143.6">C30</text>
<text x="214.3" y="142.8">MNT 1</text>
<text x="98" y="146.1">MNT 2</text>
<text x="98" y="149.4">MNT 3</text>
<text x="214.3" y="146.1">MNT 2</text>
<text x="214.3" y="149.4">MNT 3</text>
<text x="98" y="152.7">MNT 4</text>
<text x="214.3" y="152.7">MNT 4</text>
<text x="96.6" y="158.1">EMPCB.SMAFSTJ.B.HT</text>
<text x="213" y="158.1">EMPCB.SMAFSTJ.B.HT</text>
</g>
<g font-size="1.5" fill="#800000">
<text x="44.1" y="39.3">RAK_RF_OUT</text>
<text x="151.7" y="39.3">EM_RF_LORA_SBAND_TX</text>
<text x="58.6" y="53.4">GND</text>
<text x="78.6" y="53.4">GND</text>
<text x="175" y="53.4">GND</text>
<text x="194.9" y="53.4">GND</text>
<text x="90.2" y="61.7">GND</text>
<text x="206.6" y="61.7">GND</text>
<text x="40.5" y="89.1">RAK_BLE_RF_OUT</text>
<text x="151.6" y="89.1">EM_RF_LORA_SBAND_RX</text>
<text x="58.6" y="103.3">GND</text>
<text x="78.6" y="103.3">GND</text>
<text x="175" y="103.3">GND</text>
<text x="194.9" y="103.3">GND</text>
<text x="90.2" y="111.5">GND</text>
<text x="206.6" y="111.5">GND</text>
<text x="45.3" y="139">EM_RF_GPS</text>
<text x="153.5" y="139">EM_RF_LORA_SUBGHZ</text>
<text x="58.6" y="153.1">GND</text>
<text x="78.6" y="153.1">GND</text>
<text x="175" y="153.1">GND</text>
<text x="194.9" y="153.1">GND</text>
<text x="90.2" y="161.4">GND</text>
<text x="206.6" y="161.4">GND</text>
</g>
<g font-size="1.2">
<text x="6" y="15.6">THIS DOCUMENT AND THE DATA DISCLOSED HEREIN OR</text>
<text x="6" y="17.2">HEREWITH IS THE PROPERTY OF ALTIUM LIMITED AND MAY</text>
<text x="6" y="18.8">BE FREELY DISTRIBUTED IN WHOLE. NO RIGHTS ARE</text>
<text x="6" y="20.4">RESERVED OR EXPRESS OR IMPLIED WARANTEE GIVEN.</text>
<text x="257.3" y="186">AUTHOR</text>
<text x="214" y="186.1">PROJECT NAME</text>
<text x="214.2" y="188.6">TITLE</text>
<text x="214" y="197.8">Rev.</text>
<text x="234.6" y="197.6">Date</text>
<text x="214.8" y="200.2">FILE NAME</text>
<text x="257.3" y="200.2">SHEET</text>
<text x="266.9" y="200.2">OF</text>
</g>
</svg>
